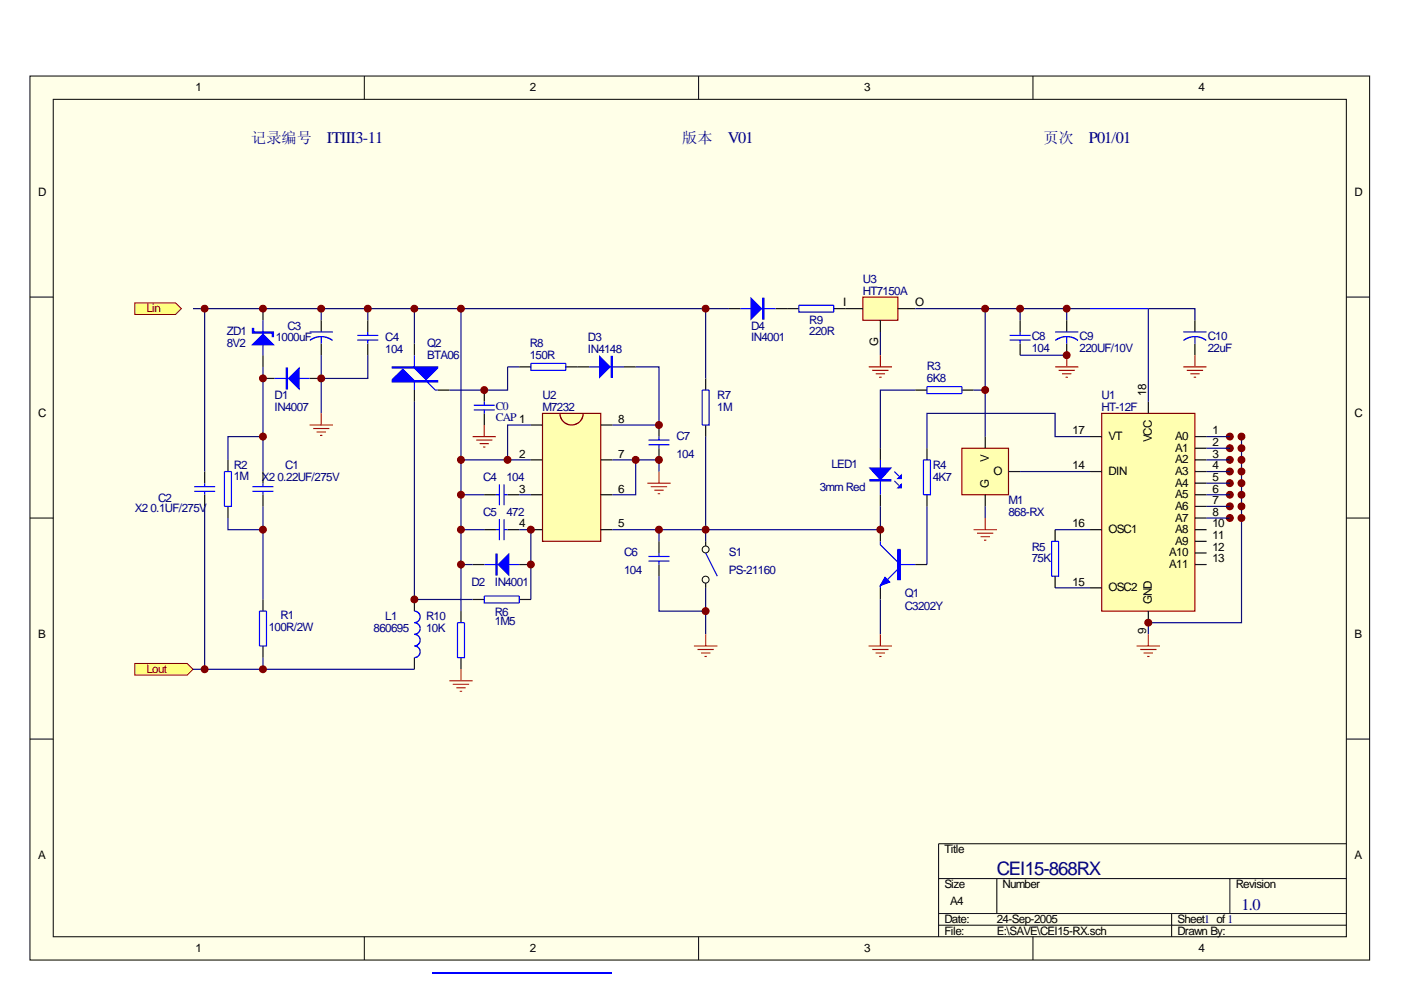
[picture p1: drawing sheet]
<svg xmlns="http://www.w3.org/2000/svg" width="297mm" height="210mm" viewBox="0 0 297 210" stroke-linecap="round" stroke-linejoin="round" font-family="sans-serif">
<path d="M6.3 16.1h284.1v187.5h-284.1z" fill="#ffffe8"/>
<g fill="none" stroke="#000" stroke-width=".21">
<path d="M6.3 16.1h284.1v187.5h-284.1zM77.2 16.1v5M148.1 16.1v5M219 16.1v5M11.3 21.1h274.2v177.5h-274.2zM6.3 63h5M285.5 63h4.9M6.3 109.8h5M285.5 109.8h4.9M6.3 156.7h5M285.5 156.7h4.9M285.5 178.9h-86.5v19.7"/>
<path d="M77.2 198.6v5M148.1 198.6v5M199 186.3h86.5M199 193.7h86.5M199 196.2h86.5M211.3 186.3v7.4M219 198.6v5M248.4 193.7v4.9M260.8 186.3v7.4"/>
</g>
<path d="M115 87.6h12.4v27.2h-12.4z" fill="#ffffb0" stroke="#800000" stroke-width=".25"/>
<path d="M118.7 87.6l.2 .8 .5 .9 .8 .6 .8 .2 1-.1 .9-.6 .6-.8 .1-1" fill="none" stroke="#800000" stroke-width=".25"/>
<path d="M112.6 90.1h2.4M112.6 97.5h2.4M127.4 90.1h2.4M127.4 97.5h2.4M112.6 104.9h2.4M112.6 112.3h2.4M127.4 104.9h2.4M127.4 112.3h2.4" fill="none" stroke="#000" stroke-width=".25"/>
<path d="M233.6 87.6h19.7v42h-19.7z" fill="#ffffb0" stroke="#800000" stroke-width=".25"/>
<g fill="none" stroke="#000" stroke-width=".25">
<path d="M231.1 92.6h2.5M231.1 100h2.5M243.5 85.2v2.4M253.3 92.6h2.5M253.3 95h2.5M253.3 97.5h2.5M253.3 100h2.5M231.1 112.3h2.5M253.3 102.4h2.5M253.3 104.9h2.5M253.3 107.4h2.5M253.3 109.8h2.5"/>
<path d="M253.3 112.3h2.5M253.3 114.8h2.5M253.3 117.2h2.5M253.3 119.7h2.5M231.1 124.6h2.5M243.5 129.6v2.4"/>
</g>
<path d="M183 63h7.4v4.9h-7.4z" fill="#ffffb0" stroke="#800000" stroke-width=".25"/>
<g fill="none" stroke="#000" stroke-width=".25">
<path d="M110.1 77.8h2.5M120 77.8h4.9M132.3 77.8h2.5M154.6 65.4h2.4M164.4 65.4h5M176.8 65.4h6.2M186.7 67.9v2.5M190.4 65.4h3.7M216.3 67.9v2.5M216.3 72.8v2.5M226.2 67.9v2.5M226.2 72.8v2.5"/>
<path d="M253.3 67.9v2.5M253.3 72.8v2.5M139.7 90.1v2.5M139.7 95v2.5M149.6 80.2v2.5M149.6 90.1v2.5"/>
</g>
<path d="M40.9 65.4h108.7M134.8 77.8h4.9v12.3h-9.9M154.6 65.4h-5v14.8M186.7 70.4v4.9M194.1 65.4h37M216.3 75.3h9.9M216.3 65.4v2.5M226.2 65.4v2.5M243.5 65.4h9.8v2.5M129.8 97.5h5M139.7 100v-2.5h-4.9v7.4h-5M149.6 92.6v19.7h-19.8" fill="none" stroke="#000080" stroke-width=".25"/>
<g fill="none" stroke="#00f" stroke-width=".25">
<path d="M112.6 77h7.4v1.5h-7.4zM124.9 77.8h7.4M157 65.4h7.4M169.4 64.7h7.4v1.5h-7.4zM214.1 72.1h4.4M214.1 71.1h4.4M216.3 70.4v.7M216.3 72.1v.7M223.7 70.4h4.9M223.7 72.2l1.1-.6 1.1-.2 1.4 .1 1.3 .7M226.2 71.4v1.4M250.9 70.4h4.9"/>
<path d="M250.9 72.2l1-.6 1.2-.2 1.4 .1 1.2 .7M253.3 71.4v1.4M137.5 94.3h4.4M137.5 93.3h4.4M139.7 92.6v.7M139.7 94.3v.7M148.9 82.7h1.5v7.4h-1.5z"/>
</g>
<g fill="none" stroke="#f00" stroke-width=".25">
<path d="M184.2 77.8h4.9M184.9 78.5h3.5M185.7 79.3h1.9M186.4 80h.5M186.7 75.3v2.5M223.7 77.8h4.9M224.4 78.5h3.5M225.2 79.3h2M225.9 80h.5M226.2 75.3v2.5M250.9 77.8h4.9M251.6 78.5h3.5"/>
<path d="M252.4 79.3h1.9M253.1 80h.5M253.3 75.3v2.5M139.7 100v2.4M137.2 102.4h5M138 103.2h3.4M138.7 103.9h2M139.5 104.7h.5"/>
</g>
<g fill="#00f" stroke="#00f" stroke-width=".25">
<path d="M159.2 63.2l2.3 2.2-2.3 2.3z"/>
<path d="M127.1 75.6l2.2 2.2-2.2 2.2z"/>
<path d="M161.7 63.2h.3v4.5h-.3z" fill-rule="evenodd"/>
<path d="M129.6 75.6h.2v4.4h-.2z" fill-rule="evenodd"/>
</g>
<path d="M28.6 64.2h8.6l1.3 1.2-1.3 1.3h-8.6z" fill-rule="evenodd" fill="#ffff80" stroke="#800000" stroke-width=".21"/>
<path d="M223.7 112.3v2.5M223.7 122.2v2.4" fill="none" stroke="#000" stroke-width=".25"/>
<path d="M223 114.8h1.4v7.4h-1.4z" fill="none" stroke="#00f" stroke-width=".25"/>
<path d="M223.7 112.3h7.4M223.7 124.6h7.4" fill="none" stroke="#000080" stroke-width=".25"/>
<path d="M203.9 95h9.9v9.9h-9.9z" fill="#ffffb0" stroke="#800000" stroke-width=".25"/>
<g fill="none" stroke="#000" stroke-width=".25">
<path d="M87.9 72.8v2.5M87.9 82.7v2.5M92.8 82.7h2.5M186.7 95v2.5M194.1 82.7h2.4M196.5 95v2.5M203.9 82.7h2.5M208.9 92.6v2.4M213.8 100h2.5M100.2 119.7h2.5M102.7 104.9h2.4M102.7 112.3h2.4"/>
<path d="M107.6 104.9h2.5M107.6 112.3h2.5M110.1 119.7h2.5M139.7 114.8v2.4M139.7 119.7v2.5M149.6 114.8v1M186.7 104.9v2.5M186.7 112.3v2.5M194.1 119.7h2.4M196.5 104.9v2.5M208.9 104.9v2.5M87.9 127.1v2.5"/>
<path d="M87.9 139.4v2.5M97.7 129.6v2.4M97.7 139.4v2.5M100.2 127.1h2.5M110.1 127.1h2.5M149.6 123.6v1M186.7 124.6v2.5"/>
</g>
<g fill="none" stroke="#f00" stroke-width=".25">
<path d="M206.4 112.3h4.9M207.2 113h3.4M207.9 113.8h2M208.6 114.5h.5M208.9 109.8v2.5M147.1 137h5M147.9 137.7h3.4M148.6 138.4h2M149.4 139.2h.5M149.6 134.5v2.5M184.2 137h4.9M184.9 137.7h3.5"/>
<path d="M185.7 138.4h1.9M186.4 139.2h.5M186.7 134.5v2.5M241 137h4.9M241.7 137.7h3.5M242.5 138.4h2M243.2 139.2h.5M243.5 134.5v2.5M95.3 144.4h4.9M96 145.1h3.5M96.7 145.8h2M97.5 146.6h.5"/>
<path d="M97.7 141.9v2.5"/>
</g>
<g fill="none" stroke="#000080" stroke-width=".25">
<path d="M87.9 65.4v7.4M97.7 65.4v46.9h5M110.1 77.8h-2.5v4.9h-12.3M208.9 65.4v27.2M243.5 65.4v19.8M87.9 85.2v41.9h12.3M97.7 97.5h14.9M112.6 90.1h-5v7.4M194.1 82.7h-7.4v12.3M206.4 82.7h2.5M216.3 100h14.8M231.1 92.6h-7.4v-5h-27.2v7.4"/>
<path d="M255.8 100h5M255.8 92.6h5M255.8 95h5M255.8 97.5h5M263.2 92.6v39.4h-19.7v2.5M97.7 104.9h5M97.7 112.3v17.3M97.7 119.7h2.5M110.1 112.3h2.5v14.8M139.7 112.3v2.5M186.7 107.4v4.9h-37.1v2.5M196.5 107.4v12.3"/>
<path d="M208.9 107.4v2.4M255.8 102.4h5M255.8 104.9h5M255.8 107.4h5M255.8 109.8h5M139.7 122.2v7.4h9.9v-5M149.6 129.6v4.9M186.7 127.1v7.4"/>
</g>
<g fill="none" stroke="#00f" stroke-width=".25">
<path d="M87.9 75.3v2.7M87.9 80.7v2M90.6 81l1.7 1.7h.5M186.7 97.5v7.4M189.6 100l1 1M195.8 97.5h1.5v7.4h-1.5zM196.5 82h7.4v1.4h-7.4zM102.7 119.7h7.4M105.1 104.9h.8M105.1 112.3h.8M105.9 102.7v4.4M105.9 110.1v4.4"/>
<path d="M106.9 104.9h.7M106.9 102.7v4.4M106.9 110.1v4.4M106.9 112.3h.7M137.5 119h4.4M137.5 118h4.4M139.7 117.2v.8M139.7 119v.7M149.6 117.2l2.5 5M186.7 114.8v.7l3.7 3.7M189.6 102l1 .9M190.4 119.7h3.7"/>
<path d="M87.9 129.6l.9 .4 .2 .5 .1 .4-.4 .8-.8 .3 .8 .3 .4 .7-.1 .6-.2 .5-.9 .4 .5 .1 .4 .4 .3 .5-.1 .5-.4 .7-.7 .2 .9 .5 .2 .5 .1 .4-.4 .8-.8 .3M97 132h1.5v7.4h-1.5zM102.7 126.4h7.4v1.4h-7.4zM186.7 124.1v.5M190.4 120.7l-2.3 2.2"/>
</g>
<g fill="#00f" stroke="#00f" stroke-width=".25">
<path d="M187.6 122.4l1 1-1.9 .7z"/>
<path d="M184.4 99.2h4.5l-2.2 2.5z"/>
<path d="M191.1 102.7v.7h-.7z"/>
<path d="M191.1 100.7v.8h-.7z"/>
<path d="M105.6 119.7l2.3-2.2v4.4z"/>
<path d="M190.4 116.5h.5v6.4h-.5z" fill-rule="evenodd"/>
<path d="M184.4 101.7h4.5v.3h-4.5z" fill-rule="evenodd"/>
<path d="M105.1 117.5h.3v4.4h-.3z" fill-rule="evenodd"/>
<path d="M83.2 77.8h9.6v.2l-2.5 2.5-2.4-2.5h-4.7z" fill-rule="evenodd"/>
<path d="M83.2 80.5l2.2-2.2 2.5 2.4h4.9v.3h-9.6z" fill-rule="evenodd"/>
</g>
<g fill="none" stroke="#000" stroke-width=".21">
<circle cx="149.6" cy="116.5" r=".73"/>
<circle cx="149.6" cy="122.9" r=".73"/>
</g>
<g fill="#800000" stroke="#800000" stroke-width=".21">
<circle cx="263.2" cy="92.6" r=".73"/>
<circle cx="263.2" cy="95" r=".73"/>
<circle cx="263.2" cy="97.5" r=".73"/>
<circle cx="263.2" cy="100" r=".73"/>
<circle cx="263.2" cy="102.4" r=".73"/>
<circle cx="263.2" cy="104.9" r=".73"/>
<circle cx="263.2" cy="107.4" r=".73"/>
<circle cx="263.2" cy="109.8" r=".73"/>
<circle cx="260.7" cy="109.8" r=".73"/>
<circle cx="260.7" cy="107.4" r=".73"/>
<circle cx="260.7" cy="104.9" r=".73"/>
<circle cx="260.7" cy="102.4" r=".73"/>
<circle cx="260.7" cy="100" r=".73"/>
<circle cx="260.7" cy="97.5" r=".73"/>
<circle cx="260.7" cy="95" r=".73"/>
<circle cx="260.7" cy="92.6" r=".73"/>
</g>
<path d="M28.6 140.7h11.1l1.2 1.2-1.2 1.2h-11.1z" fill-rule="evenodd" fill="#ffff80" stroke="#800000" stroke-width=".21"/>
<g fill="none" stroke="#000080" stroke-width=".25">
<path d="M43.4 65.4v34.6M55.8 77.8v22.2M68.1 65.4v2.5M68.1 75.3v12.3M78 75.3v4.9h-9.9M78 65.4v2.5M55.8 92.6h-7.5v4.9M43.4 107.4v34.5M48.3 109.8v2.5h7.5M55.8 107.4v19.7M110.1 104.9h2.5M55.8 139.4v2.5"/>
<path d="M40.9 141.9h47"/>
</g>
<g fill="none" stroke="#000" stroke-width=".25">
<path d="M55.8 65.4v2.5M55.8 75.3v2.5M68.1 67.9v2.5M68.1 72.8v2.5M78 67.9v2.5M78 72.8v2.5M43.4 100v2.4M48.3 97.5v2.5M55.8 100v2.4M55.8 80.2h2.4M65.6 80.2h2.5M102.7 82.7v2.5"/>
<path d="M102.7 87.6v2.5M43.4 104.9v2.5M48.3 107.4v2.4M55.8 104.9v2.5M55.8 127.1v2.5M55.8 137v2.4"/>
</g>
<g fill="none" stroke="#00f" stroke-width=".25">
<path d="M55.8 67.9v7.4M65.6 70.4h5M65.7 72.2l1-.6 1.1-.2 1.4 .1 1.3 .7M68.1 71.4v1.4M75.8 72.1h4.4M75.8 71.1h4.4M78 70.4v.7M78 72.1v.7M231.1 65.4h12.4M47.6 100h1.5v7.4h-1.5zM58.2 80.2h7.4M100.5 86.9h4.4"/>
<path d="M100.5 85.9h4.4M102.7 85.2v.7M102.7 86.9v.7M41.2 104.2h4.4M41.2 103.2h4.4M43.4 102.4v.8M43.4 104.2v.7M53.5 104.2h4.5M53.5 103.2h4.5M55.8 102.4v.8M55.8 104.2v.7M55 129.6h1.5v7.4h-1.5z"/>
</g>
<g fill="#00f" stroke="#00f" stroke-width=".25">
<path d="M53.5 73.1l2.3-2.2 2.2 2.2z"/>
<path d="M61.2 80.2l2.2-2.2v4.5z"/>
<path d="M53.5 69.6h.3v.8h4.2v1h-.3v-.8h-4.2z" fill-rule="evenodd"/>
<path d="M60.7 78h.2v4.5h-.2z" fill-rule="evenodd"/>
</g>
<path d="M65.6 90.1h5M66.4 90.9h3.4M67.1 91.6h2M67.9 92.3h.5M68.1 87.6v2.5M100.2 92.6h4.9M100.9 93.3h3.5M101.7 94.1h2M102.4 94.8h.5M102.7 90.1v2.5" fill="none" stroke="#f00" stroke-width=".25"/>
<g fill="#800000" stroke="#800000" stroke-width=".21">
<circle cx="216.3" cy="65.4" r=".73"/>
<circle cx="226.2" cy="65.4" r=".73"/>
<circle cx="134.8" cy="97.5" r=".73"/>
<circle cx="149.6" cy="112.3" r=".73"/>
<circle cx="149.6" cy="65.4" r=".73"/>
<circle cx="208.9" cy="65.4" r=".73"/>
<circle cx="208.9" cy="82.7" r=".73"/>
<circle cx="139.7" cy="112.3" r=".73"/>
<circle cx="149.6" cy="129.6" r=".73"/>
<circle cx="97.7" cy="112.3" r=".73"/>
<circle cx="97.7" cy="119.7" r=".73"/>
<circle cx="97.7" cy="97.5" r=".73"/>
<circle cx="107.6" cy="97.5" r=".73"/>
<circle cx="97.7" cy="104.9" r=".73"/>
<circle cx="87.8" cy="127.1" r=".73"/>
<circle cx="43.4" cy="141.9" r=".73"/>
<circle cx="55.7" cy="141.9" r=".73"/>
<circle cx="55.7" cy="112.3" r=".73"/>
<circle cx="55.7" cy="92.6" r=".73"/>
<circle cx="68.1" cy="80.2" r=".73"/>
<circle cx="55.7" cy="80.2" r=".73"/>
<circle cx="112.5" cy="112.3" r=".73"/>
<circle cx="139.7" cy="90.1" r=".73"/>
<circle cx="139.7" cy="97.5" r=".73"/>
<circle cx="186.6" cy="112.3" r=".73"/>
<circle cx="112.5" cy="119.7" r=".73"/>
<circle cx="226.2" cy="75.3" r=".73"/>
<circle cx="243.5" cy="132" r=".74"/>
<circle cx="43.4" cy="65.4" r=".73"/>
<circle cx="55.8" cy="65.4" r=".73"/>
<circle cx="68.1" cy="65.4" r=".73"/>
<circle cx="78" cy="65.4" r=".73"/>
<circle cx="87.9" cy="65.4" r=".73"/>
<circle cx="97.7" cy="65.4" r=".73"/>
<circle cx="102.7" cy="82.7" r=".73"/>
</g>
<path d="M91.7 206.3h38.1" fill="none" stroke="#00f" stroke-width=".32"/>
<text font-size="4" fill="#000080" x="211.3" y="185.5">CEI15-868RX</text>
<g font-size="3.5" fill="#000080">
<text x="69.3" y="30.2">ITIII3-11</text>
<text x="154.3" y="30.2">V01</text>
<text x="230.9" y="30.2">P01/01</text>
<text x="263.2" y="193">1.0</text>
</g>
<g font-size="3.2" fill="#000080">
<text x="53.3" y="30.2">记录编号</text>
<text x="144.7" y="30.2">版本</text>
<text x="221.2" y="30.2">页次</text>
</g>
<g font-size="2.5">
<text x="41.4" y="19.3">1</text>
<text x="112.3" y="19.3">2</text>
<text x="183.2" y="19.3">3</text>
<text x="254.1" y="19.3">4</text>
<text x="8.1" y="41.5">D</text>
<text x="287.2" y="41.5">D</text>
<text x="178.8" y="65">I</text>
<text x="194.1" y="65">O</text>
<text x="186.2" y="73.3" transform="rotate(-90 186.2 73.3)">G</text>
<text x="243" y="83.9" transform="rotate(-90 243 83.9)">18</text>
<text x="8.1" y="88.4">C</text>
<text x="131.1" y="89.6">8</text>
<text x="287.2" y="88.4">C</text>
<text x="227.4" y="92.1">17</text>
<text x="235.1" y="93.3">VT</text>
<text x="244.2" y="93.8" transform="rotate(-90 244.2 93.8)">VCC</text>
<text x="249.1" y="93.3">A0</text>
<text x="249.1" y="95.8">A1</text>
<text x="257.1" y="92.1">1</text>
<text x="257.1" y="94.5">2</text>
<text x="110.1" y="97">2</text>
<text x="131.1" y="97">7</text>
<text x="209.6" y="98" transform="rotate(-90 209.6 98)">V</text>
<text x="210.6" y="100.7">O</text>
<text x="227.4" y="99.5">14</text>
<text x="235.1" y="100.7">DIN</text>
<text x="249.1" y="98.2">A2</text>
<text x="249.1" y="100.7">A3</text>
<text x="257.1" y="97">3</text>
<text x="257.1" y="99.5">4</text>
<text x="257.1" y="102">5</text>
<text x="110.1" y="104.4">3</text>
<text x="131.1" y="104.4">6</text>
<text x="209.6" y="103.4" transform="rotate(-90 209.6 103.4)">G</text>
<text x="249.1" y="103.2">A4</text>
<text x="249.1" y="105.7">A5</text>
<text x="257.1" y="104.4">6</text>
<text x="257.1" y="106.9">7</text>
<text x="110.1" y="111.8">4</text>
<text x="131.1" y="111.8">5</text>
<text x="227.4" y="111.8">16</text>
<text x="235.1" y="113">OSC1</text>
<text x="249.1" y="108.1">A6</text>
<text x="249.1" y="110.6">A7</text>
<text x="249.1" y="113">A8</text>
<text x="257.1" y="109.3">8</text>
<text x="257.1" y="111.8">10</text>
<text x="247.9" y="118">A10</text>
<text x="249.1" y="115.5">A9</text>
<text x="257.1" y="114.3">11</text>
<text x="257.1" y="116.8">12</text>
<text x="257.1" y="119.2">13</text>
<text x="227.4" y="124.1">15</text>
<text x="235.1" y="125.4">OSC2</text>
<text x="247.9" y="120.4">A11</text>
<text x="244.2" y="128.1" transform="rotate(-90 244.2 128.1)">GND</text>
<text x="8.1" y="135.2">B</text>
<text x="243" y="134.5" transform="rotate(-90 243 134.5)">9</text>
<text x="287.2" y="135.2">B</text>
<text x="8.1" y="182.1">A</text>
<text x="200.2" y="180.9">Title</text>
<text x="287.2" y="182.1">A</text>
<text x="200.2" y="188.3">Size</text>
<text x="201.5" y="192">A4</text>
<text x="212.6" y="188.3">Number</text>
<text x="262" y="188.3">Revision</text>
<text x="200.2" y="195.7">Date:</text>
<text x="211.3" y="195.7">24-Sep-2005</text>
<text x="249.6" y="195.7">Sheet1 of 1</text>
<text x="41.4" y="201.8">1</text>
<text x="112.3" y="201.8">2</text>
<text x="183.2" y="201.8">3</text>
<text x="200.2" y="198.1">File:</text>
<text x="211.3" y="198.1">E:\SAVE\CEI15-RX.sch</text>
<text x="249.6" y="198.1">Drawn By:</text>
<text x="254.1" y="201.8">4</text>
</g>
<g font-size="2.5" fill="#000080">
<text x="183" y="60">U3</text>
<text x="183" y="62.5">HT7150A</text>
<text x="48.1" y="71.1">ZD1</text>
<text x="60.9" y="69.9">C3</text>
<text x="159.2" y="69.9">D4</text>
<text x="171.6" y="68.7">R9</text>
<text x="171.6" y="71.1">220R</text>
<text x="48.1" y="73.6">8V2</text>
<text x="58.5" y="72.4">1000uF</text>
<text x="81.7" y="72.4">C4</text>
<text x="81.7" y="74.8">104</text>
<text x="90.6" y="73.6">Q2</text>
<text x="90.6" y="76.1">BTA06</text>
<text x="112.3" y="73.6">R8</text>
<text x="112.3" y="76.1">150R</text>
<text x="124.7" y="72.4">D3</text>
<text x="124.7" y="74.8">IN4148</text>
<text x="159.2" y="72.4">IN4001</text>
<text x="218.8" y="72.1">C8</text>
<text x="218.8" y="74.6">104</text>
<text x="228.9" y="72.1">C9</text>
<text x="228.9" y="74.6">220UF/10V</text>
<text x="256.1" y="72.1">C10</text>
<text x="256.1" y="74.6">22uF</text>
<text x="196.5" y="78.5">R3</text>
<text x="196.5" y="81">6K8</text>
<text x="58.2" y="84.7">D1</text>
<text x="58.2" y="87.2">IN4007</text>
<text x="105.1" y="86.9">C0</text>
<text x="105.1" y="89.3">CAP 1</text>
<text x="115" y="84.7">U2</text>
<text x="115" y="87.2">M7232</text>
<text x="152.1" y="84.7">R7</text>
<text x="152.1" y="87.2">1M</text>
<text x="233.6" y="84.7">U1</text>
<text x="233.6" y="87.2">HT-12F</text>
<text x="143.4" y="93.3">C7</text>
<text x="49.6" y="99.5">R2</text>
<text x="49.6" y="101.7">1M</text>
<text x="55.5" y="102">X2</text>
<text x="58.8" y="102">0.22UF/275V</text>
<text x="60.4" y="99.5">C1</text>
<text x="102.4" y="102">C4</text>
<text x="107.4" y="102">104</text>
<text x="143.4" y="97">104</text>
<text x="176.3" y="99.2">LED1</text>
<text x="197.8" y="99.5">R4</text>
<text x="197.8" y="102">4K7</text>
<text x="33.5" y="106.4">C2</text>
<text x="173.8" y="104.2">3mmRed</text>
<text x="213.8" y="106.9">M1</text>
<text x="28.6" y="108.6">X2</text>
<text x="31.9" y="108.6">0.1UF/275V</text>
<text x="102.4" y="109.3">C5</text>
<text x="107.4" y="109.3">472</text>
<text x="213.8" y="109.3">868-RX</text>
<text x="132.3" y="118">C6</text>
<text x="154.6" y="118">S1</text>
<text x="218.8" y="116.8">R5</text>
<text x="218.8" y="119.2">75K</text>
<text x="100" y="124.1">D2</text>
<text x="104.9" y="124.1">IN4001</text>
<text x="132.3" y="121.7">104</text>
<text x="154.6" y="121.7">PS-21160</text>
<text x="59.5" y="131.3">R1</text>
<text x="81.7" y="131.6">L1</text>
<text x="90.3" y="131.6">R10</text>
<text x="104.9" y="130.6">R6</text>
<text x="191.8" y="126.6">Q1</text>
<text x="191.8" y="129.3">C3202Y</text>
<text x="57" y="133.8">100R/2W</text>
<text x="79.2" y="134">860695</text>
<text x="90.3" y="134">10K</text>
<text x="104.9" y="132.5">1M5</text>
</g>
<g font-size="2.5" fill="#800000">
<text x="31" y="66.2">Lin</text>
<text x="31" y="142.6">Lout</text>
</g>
</svg>
